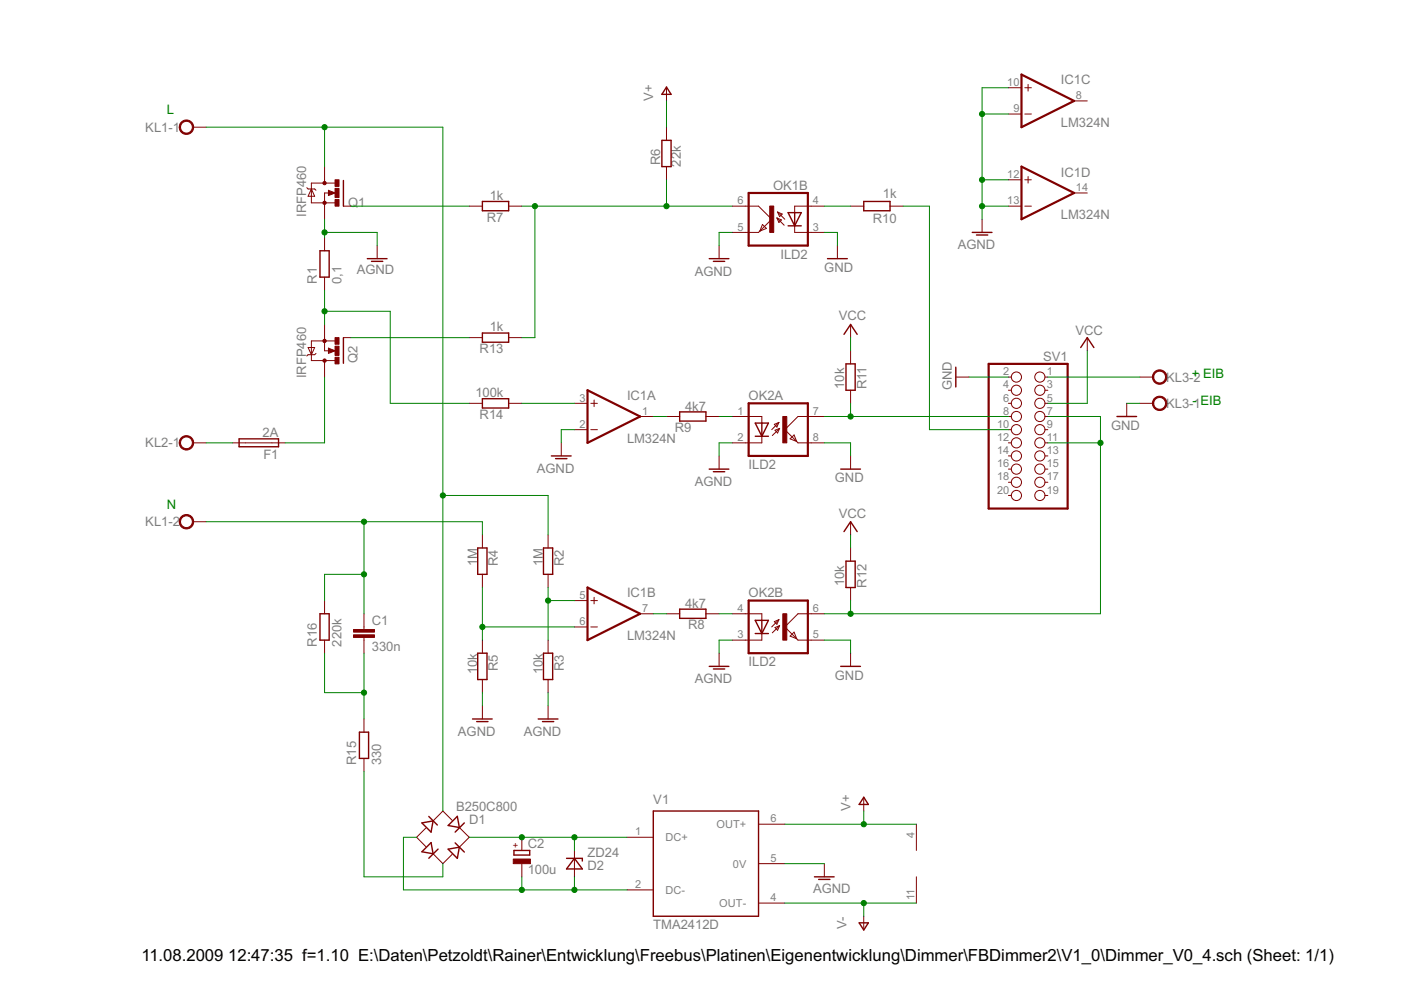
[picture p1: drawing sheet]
<svg xmlns="http://www.w3.org/2000/svg" width="297mm" height="210mm" viewBox="0 0 297 210" stroke-linecap="round" stroke-linejoin="round" font-family="sans-serif">
<g fill="#800000" stroke="#800000" stroke-width=".21">
<path d="M40.9 93.9h2.8z"/>
<path d="M40.9 27h2.8z"/>
<path d="M40.9 110.6h2.8z"/>
<path d="M241.7 85.5h2.8z"/>
<path d="M241.7 79.9h2.8z"/>
<path d="M238.9 85.5v2.8z"/>
<path d="M202.6 79.9h2.8z"/>
<path d="M221.6 79.9h.6z"/>
<path d="M213.8 79.9h.6z"/>
<path d="M221.6 82.7h.6z"/>
<path d="M213.8 82.7h.6z"/>
<path d="M221.6 85.5h.6z"/>
<path d="M213.8 85.5h.6z"/>
<path d="M221.6 88.3h.6z"/>
<path d="M213.8 88.3h.6z"/>
<path d="M221.6 91.1h.6z"/>
<path d="M213.8 91.1h.6z"/>
<path d="M221.6 93.9h.6z"/>
<path d="M213.8 93.9h.6z"/>
<path d="M221.6 96.7h.6z"/>
<path d="M213.8 96.7h.6z"/>
<path d="M221.6 99.5h.6z"/>
<path d="M213.8 99.5h.6z"/>
<path d="M221.6 102.3h.6z"/>
<path d="M213.8 102.3h.6z"/>
<path d="M221.6 105.1h.6z"/>
<path d="M213.8 105.1h.6z"/>
<path d="M230.5 71.6v2.8z"/>
<path d="M99.5 43.7h2.8z"/>
<path d="M107.8 43.7h2.8z"/>
<path d="M141.3 27v2.8z"/>
<path d="M141.3 35.3v2.8z"/>
<path d="M68.8 50.4v2.8z"/>
<path d="M68.8 58.8v2.8z"/>
<path d="M180.3 43.7h2.8z"/>
<path d="M188.7 43.7h2.8z"/>
<path d="M177.5 52.1v2.7z"/>
<path d="M68.8 35.3v2.8z"/>
<path d="M68.8 43.7v2.8z"/>
<path d="M72.8 43.7h1.6z"/>
<path d="M68.8 38.8h2.2z"/>
<path d="M68.8 40.9v2.1z"/>
<path d="M68.8 43h2.2z"/>
<path d="M68.8 38.1v.7z"/>
<path d="M66 38.8h2.8z"/>
<path d="M66 38.8v1.3z"/>
<path d="M66 40.1v2.9z"/>
<path d="M66 43h2.8z"/>
<path d="M68.8 43v.7z"/>
<path d="M66 40.1l.7 1.5z"/>
<path d="M65.3 41.6h1.4z"/>
<path d="M66 40.1l-.7 1.5z"/>
<path d="M66 40.1h.7z"/>
<path d="M65.3 40.1h.7z"/>
<path d="M65 39.8l.3 .3z"/>
<path d="M66.7 40.1l.3 .2z"/>
<path d="M69.6 41.5l1.4-.6z"/>
<path d="M69.6 40.3v1.2z"/>
<path d="M69.6 40.3l1.4 .6z"/>
<path d="M68.8 40.9h1z"/>
<path d="M49.3 93.9h2.8z"/>
<path d="M57.7 93.9h2.8z"/>
<path d="M52.1 93.9h5.6z"/>
<path d="M68.8 77.2v2.7z"/>
<path d="M68.8 68.8v2.8z"/>
<path d="M72.8 71.6h1.6z"/>
<path d="M68.8 76.5h2.2z"/>
<path d="M68.8 72.3v2.1z"/>
<path d="M68.8 72.3h2.2z"/>
<path d="M68.8 76.5v.7z"/>
<path d="M66 76.5h2.8z"/>
<path d="M66 75.2v1.3z"/>
<path d="M66 72.3v2.9z"/>
<path d="M66 72.3h2.8z"/>
<path d="M68.8 71.6v.7z"/>
<path d="M66.7 73.7l-.7 1.5z"/>
<path d="M65.3 73.7h1.4z"/>
<path d="M65.3 73.7l.7 1.5z"/>
<path d="M66 75.2h.7z"/>
<path d="M65.3 75.2h.7z"/>
<path d="M65.3 75.2l-.3 .3z"/>
<path d="M66.7 75.2l.3-.3z"/>
<path d="M69.6 73.8l1.4 .6z"/>
<path d="M69.6 73.8v1.1z"/>
<path d="M69.6 74.9l1.4-.5z"/>
<path d="M68.8 74.4h1z"/>
<path d="M172 43.7h2.8z"/>
<path d="M172 49.3h2.8z"/>
<path d="M155.2 49.3h2.8z"/>
<path d="M155.2 43.7h2.8z"/>
<path d="M164.7 46.2l1.6 1.6z"/>
<path d="M164.7 46.2l1 .4z"/>
<path d="M165.7 46.6l-.6 .6z"/>
<path d="M164.7 46.2l.4 1z"/>
<path d="M164.9 45l.9 .4z"/>
<path d="M165.8 45.4l-.5 .5z"/>
<path d="M164.9 45l.4 .9z"/>
<path d="M164.9 45l1.5 1.5z"/>
<path d="M168.5 43.7v1.4z"/>
<path d="M168.5 47.9v1.4z"/>
<path d="M168.5 43.7h3.5z"/>
<path d="M168.5 49.3h3.5z"/>
<path d="M160.8 43.7l2.8 2.8z"/>
<path d="M163.6 46.5l-2.5 2.5z"/>
<path d="M158 49.3h2.8z"/>
<path d="M158 43.7h2.8z"/>
<path d="M161.6 47.6l-.5 1.4z"/>
<path d="M160.8 49.3l.3-.3z"/>
<path d="M161.1 49l1.4-.6z"/>
<path d="M161.6 47.6l.9 .8z"/>
<path d="M152.5 52.1v2.7z"/>
<path d="M80 52.1v2.7z"/>
<path d="M174.8 183.1v2.8z"/>
<path d="M155.2 88.3h2.8z"/>
<path d="M155.2 93.9h2.8z"/>
<path d="M172 93.9h2.8z"/>
<path d="M172 88.3h2.8z"/>
<path d="M163.7 92.4l1.6-1.6z"/>
<path d="M164.3 91.2l1-.4z"/>
<path d="M164.3 91.2l.6 .6z"/>
<path d="M165.3 90.8l-.4 1z"/>
<path d="M164.2 90l.9-.4z"/>
<path d="M164.2 90l.5 .6z"/>
<path d="M165.1 89.6l-.4 1z"/>
<path d="M165.1 89.6l-1.5 1.5z"/>
<path d="M161.5 88.3v1.4z"/>
<path d="M161.5 92.5v1.4z"/>
<path d="M158 88.3h3.5z"/>
<path d="M158 93.9h3.5z"/>
<path d="M169.2 88.3l-2.8 2.8z"/>
<path d="M166.4 91.1l2.5 2.5z"/>
<path d="M169.2 93.9h2.8z"/>
<path d="M169.2 88.3h2.8z"/>
<path d="M168.4 92.2l.5 1.4z"/>
<path d="M168.9 93.6l.3 .3z"/>
<path d="M167.5 93l1.4 .6z"/>
<path d="M167.5 93l.9-.8z"/>
<path d="M155.2 130.1h2.8z"/>
<path d="M155.2 135.7h2.8z"/>
<path d="M172 135.7h2.8z"/>
<path d="M172 130.1h2.8z"/>
<path d="M163.7 134.2l1.6-1.5z"/>
<path d="M164.3 133.1l1-.4z"/>
<path d="M164.3 133.1l.6 .5z"/>
<path d="M165.3 132.7l-.4 .9z"/>
<path d="M164.2 131.8l.9-.4z"/>
<path d="M164.2 131.8l.5 .6z"/>
<path d="M165.1 131.4l-.4 1z"/>
<path d="M165.1 131.4l-1.5 1.5z"/>
<path d="M161.5 130.1v1.4z"/>
<path d="M161.5 134.3v1.4z"/>
<path d="M158 130.1h3.5z"/>
<path d="M158 135.7h3.5z"/>
<path d="M169.2 130.1l-2.8 2.8z"/>
<path d="M166.4 132.9l2.5 2.5z"/>
<path d="M169.2 135.7h2.8z"/>
<path d="M169.2 130.1h2.8z"/>
<path d="M168.4 134l.5 1.4z"/>
<path d="M168.9 135.4l.3 .3z"/>
<path d="M167.5 134.9l1.4 .5z"/>
<path d="M167.5 134.9l.9-.9z"/>
<path d="M121.8 91.1h2.8z"/>
<path d="M121.8 85.5h2.8z"/>
<path d="M135.7 88.3h2.8z"/>
<path d="M126 84.8v1.4z"/>
<path d="M125.3 85.5h1.4z"/>
<path d="M125.3 91.1h1.4z"/>
<path d="M121.8 132.9h2.8z"/>
<path d="M121.8 127.3h2.8z"/>
<path d="M135.7 130.1h2.8z"/>
<path d="M126 126.6v1.4z"/>
<path d="M125.3 127.3h1.4z"/>
<path d="M125.3 132.9h1.4z"/>
<path d="M213.8 24.2h2.8z"/>
<path d="M213.8 18.6h2.8z"/>
<path d="M227.7 21.4h2.8z"/>
<path d="M218 17.9v1.4z"/>
<path d="M217.3 18.6h1.4z"/>
<path d="M217.3 24.2h1.4z"/>
<path d="M213.8 43.7h2.8z"/>
<path d="M213.8 38.1h2.8z"/>
<path d="M227.7 40.9h2.8z"/>
<path d="M218 37.4v1.4z"/>
<path d="M217.3 38.1h1.4z"/>
<path d="M217.3 43.7h1.4z"/>
<path d="M194.3 174.8v5.5z"/>
<path d="M194.3 185.9v5.6z"/>
<path d="M119 93.9v2.8z"/>
<path d="M116.2 121.8v2.8z"/>
<path d="M116.2 113.4v2.8z"/>
<path d="M102.3 121.8v2.8z"/>
<path d="M102.3 113.4v2.8z"/>
<path d="M102.3 144.1v2.8z"/>
<path d="M102.3 135.7v2.8z"/>
<path d="M116.2 144.1v2.8z"/>
<path d="M116.2 135.7v2.8z"/>
<path d="M102.3 149.6v2.8z"/>
<path d="M116.2 149.6v2.8z"/>
<path d="M141.3 130.1h2.8z"/>
<path d="M149.7 130.1h2.8z"/>
<path d="M141.3 88.3h2.8z"/>
<path d="M149.7 88.3h2.8z"/>
<path d="M152.5 138.5v2.8z"/>
<path d="M152.5 96.7v2.8z"/>
<path d="M99.5 177.5l-2.1 2.1z"/>
<path d="M91.8 181l2.1 2.1z"/>
<path d="M88.3 177.5l2 2z"/>
<path d="M88.3 177.5l2-1.9z"/>
<path d="M93.9 172l-2.1 2.1z"/>
<path d="M93.9 172l2 1.9z"/>
<path d="M97.4 175.5l2.1 2z"/>
<path d="M93.9 183.1l2-2z"/>
<path d="M77.2 152.4v2.8z"/>
<path d="M77.2 160.8v2.8z"/>
<path d="M68.8 127.3v2.8z"/>
<path d="M68.8 135.7v2.8z"/>
<path d="M77.2 130.1v2.8z"/>
<path d="M77.2 135.7v2.8z"/>
<path d="M77.2 132.9v.6z"/>
<path d="M77.2 135.1v.6z"/>
<path d="M110.6 183.1v2.8z"/>
<path d="M110.6 177.5v2.8z"/>
<path d="M121.8 183.1v2.8z"/>
<path d="M121.8 180.3v2.8z"/>
<path d="M132.9 177.5h5.6z"/>
<path d="M132.9 188.7h5.6z"/>
<path d="M160.8 174.8h5.6z"/>
<path d="M160.8 183.1h5.6z"/>
<path d="M160.8 191.5h5.6z"/>
<path d="M180.3 110.6v2.8z"/>
<path d="M180.3 138.5v2.8z"/>
<path d="M180.3 124.6v2.7z"/>
<path d="M180.3 116.2v2.8z"/>
<path d="M180.3 68.8v2.8z"/>
<path d="M180.3 96.7v2.8z"/>
<path d="M180.3 82.7v2.8z"/>
<path d="M180.3 74.4v2.8z"/>
<path d="M183.1 169.2v2.8z"/>
<path d="M183.1 194.3v2.8z"/>
<path d="M141.3 18.6v2.8z"/>
<path d="M208.2 46.5v2.8z"/>
<path d="M99.5 71.6h2.8z"/>
<path d="M107.8 71.6h2.8z"/>
<path d="M99.5 85.5h2.8z"/>
<path d="M107.8 85.5h2.8z"/>
<path d="M38.4 92.9a1.54 1.54 0 0 1 2.4 .2 1.54 1.54 0 0 1-.8 2.3 1.54 1.54 0 0 1-2-1.5h.3a1.26 1.26 0 0 1 1.7-1.2 1.26 1.26 0 0 1 .3 2.1 1.26 1.26 0 0 1-2-.6v-.3h-.3z" fill-rule="evenodd"/>
<path d="M38.4 26a1.54 1.54 0 0 1 2.4 .1 1.54 1.54 0 0 1-.8 2.3 1.54 1.54 0 0 1-2-1.4h.3a1.25 1.25 0 0 1 1.7-1.2 1.25 1.25 0 0 1 .3 2.1 1.25 1.25 0 0 1-2-.6v-.3h-.3z" fill-rule="evenodd"/>
<path d="M38.4 109.6a1.54 1.54 0 0 1 2.4 .2 1.54 1.54 0 0 1-.8 2.3 1.54 1.54 0 0 1-2-1.5h.3a1.25 1.25 0 0 1 1.7-1.2 1.25 1.25 0 0 1 .3 2.1 1.25 1.25 0 0 1-2-.6v-.3h-.3z" fill-rule="evenodd"/>
<path d="M244.7 84.5a1.54 1.54 0 0 1 2.5 .2 1.54 1.54 0 0 1-.9 2.3 1.54 1.54 0 0 1-2-1.5h.3a1.26 1.26 0 0 1 1.8-1.1 1.26 1.26 0 0 1 .3 2.1 1.26 1.26 0 0 1-2.1-.7v-.3h-.3z" fill-rule="evenodd"/>
<path d="M244.7 78.9a1.54 1.54 0 0 1 2.5 .2 1.54 1.54 0 0 1-.9 2.3 1.54 1.54 0 0 1-2-1.5h.3a1.25 1.25 0 0 1 1.8-1.1 1.25 1.25 0 0 1 .3 2.1 1.25 1.25 0 0 1-2.1-.7v-.3h-.3z" fill-rule="evenodd"/>
<circle cx="68.8" cy="43" r=".35"/>
<circle cx="68.8" cy="38.8" r=".36"/>
<circle cx="68.8" cy="72.3" r=".36"/>
<circle cx="68.8" cy="76.5" r=".36"/>
</g>
<g fill="#800000" stroke="#800000" stroke-width=".3">
<path d="M236.8 88.3h4.2z"/>
<path d="M202.6 77.9v4.1z"/>
<path d="M230.5 71.6l-1.4 2.1z"/>
<path d="M230.5 71.6l1.4 2.1z"/>
<path d="M102.3 42.7h5.5z"/>
<path d="M102.3 44.7h5.5z"/>
<path d="M102.3 42.7v2z"/>
<path d="M107.8 42.7v2z"/>
<path d="M142.3 29.8v5.5z"/>
<path d="M140.3 29.8v5.5z"/>
<path d="M140.3 29.8h2z"/>
<path d="M140.3 35.3h2z"/>
<path d="M69.8 53.2v5.6z"/>
<path d="M67.8 53.2v5.6z"/>
<path d="M67.8 53.2h2z"/>
<path d="M67.8 58.8h2z"/>
<path d="M183.1 42.7h5.6z"/>
<path d="M183.1 44.7h5.6z"/>
<path d="M183.1 42.7v2z"/>
<path d="M188.7 42.7v2z"/>
<path d="M175.5 54.8h4.1z"/>
<path d="M72.8 38.3v5.4z"/>
<path d="M50.7 93h8.4z"/>
<path d="M50.7 94.7h8.4z"/>
<path d="M50.7 93v1.7z"/>
<path d="M59.1 93v1.7z"/>
<path d="M72.8 71.6v5.4z"/>
<path d="M167.1 45.1l1.4 2.8z"/>
<path d="M169.9 45.1l-1.4 2.8z"/>
<path d="M167.1 47.9h1.4z"/>
<path d="M168.5 47.9h1.4z"/>
<path d="M167.1 45.1h1.4z"/>
<path d="M168.5 45.1v2.8z"/>
<path d="M168.5 45.1h1.4z"/>
<path d="M150.4 54.8h4.1z"/>
<path d="M151.3 55.4h2.3z"/>
<path d="M77.9 54.8h4.2z"/>
<path d="M78.8 55.4h2.4z"/>
<path d="M172.7 185.9h4.1z"/>
<path d="M173.6 186.5h2.4z"/>
<path d="M162.9 89.7l-1.4 2.8z"/>
<path d="M160.1 89.7l1.4 2.8z"/>
<path d="M161.5 92.5h1.4z"/>
<path d="M160.1 92.5h1.4z"/>
<path d="M161.5 89.7h1.4z"/>
<path d="M161.5 89.7v2.8z"/>
<path d="M160.1 89.7h1.4z"/>
<path d="M162.9 131.5l-1.4 2.8z"/>
<path d="M160.1 131.5l1.4 2.8z"/>
<path d="M161.5 134.3h1.4z"/>
<path d="M160.1 134.3h1.4z"/>
<path d="M161.5 131.5h1.4z"/>
<path d="M161.5 131.5v2.8z"/>
<path d="M160.1 131.5h1.4z"/>
<path d="M116.9 96.7h4.2z"/>
<path d="M117.8 97.2h2.4z"/>
<path d="M115.2 116.2v5.6z"/>
<path d="M117.2 116.2v5.6z"/>
<path d="M115.2 121.8h2z"/>
<path d="M115.2 116.2h2z"/>
<path d="M101.3 116.2v5.6z"/>
<path d="M103.3 116.2v5.6z"/>
<path d="M101.3 121.8h2z"/>
<path d="M101.3 116.2h2z"/>
<path d="M101.3 138.5v5.6z"/>
<path d="M103.3 138.5v5.6z"/>
<path d="M101.3 144.1h2z"/>
<path d="M101.3 138.5h2z"/>
<path d="M115.2 138.5v5.6z"/>
<path d="M117.2 138.5v5.6z"/>
<path d="M115.2 144.1h2z"/>
<path d="M115.2 138.5h2z"/>
<path d="M100.2 152.4h4.2z"/>
<path d="M101.1 153h2.4z"/>
<path d="M114.1 152.4h4.2z"/>
<path d="M115 153h2.4z"/>
<path d="M144.1 129.2h5.6z"/>
<path d="M144.1 131.1h5.6z"/>
<path d="M144.1 129.2v1.9z"/>
<path d="M149.7 129.2v1.9z"/>
<path d="M144.1 87.3h5.6z"/>
<path d="M144.1 89.3h5.6z"/>
<path d="M144.1 87.3v2z"/>
<path d="M149.7 87.3v2z"/>
<path d="M150.4 141.3h4.1z"/>
<path d="M151.3 141.8h2.3z"/>
<path d="M150.4 99.5h4.1z"/>
<path d="M151.3 100h2.3z"/>
<path d="M89.5 180.6l2.3 .4z"/>
<path d="M91.4 178.6l.4 2.4z"/>
<path d="M90.9 182l2-2z"/>
<path d="M89.5 174.5l2.3-.4z"/>
<path d="M91.8 174.1l-.4 2.3z"/>
<path d="M90.9 173.1l1.8 1.8z"/>
<path d="M97 173.1l.4 2.4z"/>
<path d="M95 175l2.4 .5z"/>
<path d="M96.5 176.4l1.9-1.9z"/>
<path d="M97.4 179.6l-.4 2.4z"/>
<path d="M95 180l2.4-.4z"/>
<path d="M96.5 178.7l1.9 2z"/>
<path d="M89.5 180.6l1.9-2z"/>
<path d="M89.5 174.5l1.9 1.9z"/>
<path d="M95 175l2-1.9z"/>
<path d="M95 180l2 2z"/>
<path d="M78.1 155.2v5.6z"/>
<path d="M76.2 155.2v5.6z"/>
<path d="M76.2 155.2h1.9z"/>
<path d="M76.2 160.8h1.9z"/>
<path d="M69.8 130.1v5.6z"/>
<path d="M67.8 130.1v5.6z"/>
<path d="M67.8 130.1h2z"/>
<path d="M67.8 135.7h2z"/>
<path d="M109 181.3h3.3z"/>
<path d="M112.3 180.3v1z"/>
<path d="M109 180.3v1z"/>
<path d="M109 180.3h3.3z"/>
<path d="M123.5 182v.6z"/>
<path d="M121.8 182l-1.7 2.2z"/>
<path d="M120.1 184.2h3.4z"/>
<path d="M121.8 182l1.7 2.2z"/>
<path d="M120.1 182h3.4z"/>
<path d="M138.5 172h22.3z"/>
<path d="M160.8 172v22.3z"/>
<path d="M138.5 194.3h22.3z"/>
<path d="M138.5 172v22.3z"/>
<path d="M180.3 110.6l-1.4 2.1z"/>
<path d="M180.3 110.6l1.4 2.1z"/>
<path d="M178.2 141.3h4.2z"/>
<path d="M181.3 119v5.6z"/>
<path d="M179.4 119v5.6z"/>
<path d="M179.4 124.6h1.9z"/>
<path d="M179.4 119h1.9z"/>
<path d="M180.3 68.8l-1.4 2.1z"/>
<path d="M180.3 68.8l1.4 2.1z"/>
<path d="M178.2 99.5h4.2z"/>
<path d="M181.3 77.2v5.5z"/>
<path d="M179.4 77.2v5.5z"/>
<path d="M179.4 82.7h1.9z"/>
<path d="M179.4 77.2h1.9z"/>
<path d="M183.1 169l1 1.6z"/>
<path d="M183.1 169l-.9 1.6z"/>
<path d="M182.2 170.6h1.9z"/>
<path d="M182.2 195.7l.9 1.5z"/>
<path d="M184.1 195.7l-1 1.5z"/>
<path d="M182.2 195.7h1.9z"/>
<path d="M141.3 18.5l1 1.5z"/>
<path d="M141.3 18.5l-1 1.5z"/>
<path d="M140.3 20h2z"/>
<path d="M206.1 49.3h4.2z"/>
<path d="M207 49.8h2.4z"/>
<path d="M102.3 70.6h5.5z"/>
<path d="M102.3 72.6h5.5z"/>
<path d="M102.3 70.6v2z"/>
<path d="M107.8 70.6v2z"/>
<path d="M102.3 84.5h5.5z"/>
<path d="M102.3 86.5h5.5z"/>
<path d="M102.3 84.5v2z"/>
<path d="M107.8 84.5v2z"/>
</g>
<g fill="none" stroke="#800000" stroke-width=".21">
<circle cx="215.5" cy="79.9" r="1.08"/>
<circle cx="220.5" cy="79.9" r="1.08"/>
<circle cx="215.5" cy="91.1" r="1.08"/>
<circle cx="215.5" cy="93.9" r="1.08"/>
<circle cx="215.5" cy="99.5" r="1.08"/>
<circle cx="215.5" cy="96.7" r="1.08"/>
<circle cx="215.5" cy="88.3" r="1.08"/>
<circle cx="215.5" cy="85.5" r="1.08"/>
<circle cx="215.5" cy="82.7" r="1.08"/>
<circle cx="220.5" cy="91.1" r="1.08"/>
<circle cx="220.5" cy="93.9" r="1.08"/>
<circle cx="220.5" cy="99.5" r="1.08"/>
<circle cx="220.5" cy="88.3" r="1.08"/>
<circle cx="220.5" cy="96.7" r="1.08"/>
<circle cx="220.5" cy="82.7" r="1.08"/>
<circle cx="220.5" cy="85.5" r="1.08"/>
<circle cx="215.5" cy="102.3" r="1.08"/>
<circle cx="215.5" cy="105.1" r="1.08"/>
<circle cx="220.5" cy="102.3" r="1.08"/>
<circle cx="220.5" cy="105.1" r="1.08"/>
</g>
<g fill="#800000" stroke="#800000" stroke-width=".47">
<path d="M209.6 107.8h16.8z"/>
<path d="M209.6 77.2v30.6z"/>
<path d="M209.6 77.2h16.8z"/>
<path d="M226.4 77.2v30.6z"/>
<path d="M158.7 40.9h12.6z"/>
<path d="M158.7 52.1h12.6z"/>
<path d="M171.3 40.9v11.2z"/>
<path d="M158.7 40.9v11.2z"/>
<path d="M158.7 85.5h12.6z"/>
<path d="M158.7 96.7h12.6z"/>
<path d="M158.7 85.5v11.2z"/>
<path d="M171.3 85.5v11.2z"/>
<path d="M158.7 127.3h12.6z"/>
<path d="M158.7 138.5h12.6z"/>
<path d="M158.7 127.3v11.2z"/>
<path d="M171.3 127.3v11.2z"/>
<path d="M124.6 82.7v11.2z"/>
<path d="M124.6 93.9l11.1-5.6z"/>
<path d="M124.6 82.7l11.1 5.6z"/>
<path d="M124.6 124.6v11.1z"/>
<path d="M124.6 135.7l11.1-5.6z"/>
<path d="M124.6 124.6l11.1 5.5z"/>
<path d="M216.6 15.8v11.2z"/>
<path d="M216.6 27l11.1-5.6z"/>
<path d="M216.6 15.8l11.1 5.6z"/>
<path d="M216.6 35.3v11.2z"/>
<path d="M216.6 46.5l11.1-5.6z"/>
<path d="M216.6 35.3l11.1 5.6z"/>
</g>
<g fill="#800000" stroke="#800000" stroke-width=".21">
<path d="M71 42.3h.9v1.4h-.9z"/>
<path d="M71 38.1h.9v1.4h-.9z"/>
<path d="M71 39.9h.9v2h-.9z"/>
<path d="M71 71.6h.9v1.4h-.9z"/>
<path d="M71 75.8h.9v1.4h-.9z"/>
<path d="M71 73.4h.9v2h-.9z"/>
<path d="M163.2 43.7h.8v5.6h-.8z"/>
<path d="M166 88.3h.8v5.6h-.8z"/>
<path d="M166 130.1h.8v5.6h-.8z"/>
<path d="M75 134.6h4.4v.5h-4.4z"/>
<path d="M75 133.5h4.4v.5h-4.4z"/>
<path d="M108.8 182.1h3.7v1h-3.7z"/>
</g>
<g fill="#800000" stroke="#800000" stroke-width=".34">
<path d="M69.8 40.6l1 .3z"/>
<path d="M69.8 41.2l1-.3z"/>
<path d="M69.8 40.9v.3z"/>
<path d="M69.8 40.9h.3z"/>
<path d="M69.8 74.7l1-.3z"/>
<path d="M69.8 74.1l1 .3z"/>
<path d="M69.8 74.1v.3z"/>
<path d="M69.8 74.4h.3z"/>
</g>
<g fill="#008000" stroke="#008000" stroke-width=".21">
<path d="M238.9 85.5h2.8z"/>
<path d="M205.4 79.9h8.4z"/>
<path d="M174.8 49.3h2.7z"/>
<path d="M177.5 49.3v2.8z"/>
<path d="M174.8 135.7h5.5z"/>
<path d="M180.3 135.7v2.8z"/>
<path d="M180.3 93.9v2.8z"/>
<path d="M174.8 93.9h5.5z"/>
<path d="M222.2 79.9h19.5z"/>
<path d="M230.5 74.4v11.1z"/>
<path d="M222.2 85.5h8.3z"/>
<path d="M180.3 113.4v2.8z"/>
<path d="M180.3 71.6v2.8z"/>
<path d="M43.7 93.9h5.6z"/>
<path d="M110.6 43.7h2.8z"/>
<path d="M113.4 43.7h27.9z"/>
<path d="M141.3 38.1v5.6z"/>
<path d="M141.3 43.7h13.9z"/>
<path d="M110.6 71.6h2.8z"/>
<path d="M113.4 43.7v27.9z"/>
<path d="M68.8 79.9v14z"/>
<path d="M60.5 93.9h8.3z"/>
<path d="M68.8 61.6v4.4z"/>
<path d="M68.8 66v2.8z"/>
<path d="M68.8 66h13.9z"/>
<path d="M82.7 66v19.5z"/>
<path d="M82.7 85.5h16.8z"/>
<path d="M116.2 105.1v8.3z"/>
<path d="M93.9 105.1h22.3z"/>
<path d="M93.9 27v78.1z"/>
<path d="M68.8 27h25.1z"/>
<path d="M43.7 27h25.1z"/>
<path d="M93.9 105.1v66.9z"/>
<path d="M68.8 27v8.3z"/>
<path d="M74.4 71.6h25.1z"/>
<path d="M174.8 43.7h5.5z"/>
<path d="M152.5 49.3h2.7z"/>
<path d="M152.5 49.3v2.8z"/>
<path d="M119 91.1h2.8z"/>
<path d="M119 91.1v2.8z"/>
<path d="M102.3 146.9v2.7z"/>
<path d="M116.2 146.9v2.7z"/>
<path d="M152.5 135.7h2.7z"/>
<path d="M152.5 135.7v2.8z"/>
<path d="M152.5 93.9h2.7z"/>
<path d="M152.5 93.9v2.8z"/>
<path d="M166.4 183.1h8.4z"/>
<path d="M68.8 49.3v1.1z"/>
<path d="M68.8 46.5v2.8z"/>
<path d="M80 49.3v2.8z"/>
<path d="M68.8 49.3h11.2z"/>
<path d="M208.2 18.6h5.6z"/>
<path d="M208.2 18.6v5.6z"/>
<path d="M208.2 24.2v13.9z"/>
<path d="M208.2 38.1v5.6z"/>
<path d="M208.2 43.7v2.8z"/>
<path d="M208.2 24.2h5.6z"/>
<path d="M208.2 38.1h5.6z"/>
<path d="M208.2 43.7h5.6z"/>
<path d="M102.3 110.6v2.8z"/>
<path d="M77.2 110.6h25.1z"/>
<path d="M77.2 121.8v8.3z"/>
<path d="M68.8 121.8v5.5z"/>
<path d="M68.8 121.8h8.4z"/>
<path d="M77.2 110.6v11.2z"/>
<path d="M43.7 110.6h33.5z"/>
<path d="M116.2 124.6v2.7z"/>
<path d="M116.2 127.3v8.4z"/>
<path d="M116.2 127.3h5.6z"/>
<path d="M102.3 124.6v8.3z"/>
<path d="M102.3 132.9v2.8z"/>
<path d="M102.3 132.9h19.5z"/>
<path d="M152.5 130.1h2.7z"/>
<path d="M138.5 130.1h2.8z"/>
<path d="M138.5 88.3h2.8z"/>
<path d="M152.5 88.3h2.7z"/>
<path d="M77.2 138.5v8.4z"/>
<path d="M77.2 146.9v5.5z"/>
<path d="M68.8 138.5v8.4z"/>
<path d="M68.8 146.9h8.4z"/>
<path d="M77.2 163.6v22.3z"/>
<path d="M93.9 183.1v2.8z"/>
<path d="M77.2 185.9h16.7z"/>
<path d="M85.5 177.5h2.8z"/>
<path d="M121.8 185.9v2.8z"/>
<path d="M85.5 177.5v11.2z"/>
<path d="M110.6 185.9v2.8z"/>
<path d="M121.8 188.7h11.1z"/>
<path d="M110.6 188.7h11.2z"/>
<path d="M85.5 188.7h25.1z"/>
<path d="M99.5 177.5h11.1z"/>
<path d="M110.6 177.5h11.2z"/>
<path d="M121.8 177.5v2.8z"/>
<path d="M121.8 177.5h11.1z"/>
<path d="M174.8 130.1h5.5z"/>
<path d="M180.3 127.3v2.8z"/>
<path d="M180.3 130.1h53z"/>
<path d="M233.3 93.9v36.2z"/>
<path d="M222.2 93.9h11.1z"/>
<path d="M233.3 88.3v5.6z"/>
<path d="M222.2 88.3h11.1z"/>
<path d="M180.3 85.5v2.8z"/>
<path d="M180.3 88.3h33.5z"/>
<path d="M174.8 88.3h5.5z"/>
<path d="M197.1 91.1h16.7z"/>
<path d="M197.1 43.7v47.4z"/>
<path d="M191.5 43.7h5.6z"/>
<path d="M183.1 174.8h11.2z"/>
<path d="M166.4 174.8h16.7z"/>
<path d="M183.1 172v2.8z"/>
<path d="M141.3 21.4v5.6z"/>
<path d="M166.4 191.5h16.7z"/>
<path d="M183.1 191.5h11.2z"/>
<path d="M183.1 191.5v2.8z"/>
<path d="M74.4 43.7h25.1z"/>
<path d="M110.6 85.5h11.2z"/>
<circle cx="141.3" cy="43.7" r=".55"/>
<circle cx="113.4" cy="43.7" r=".55"/>
<circle cx="68.8" cy="66" r=".55"/>
<circle cx="93.9" cy="105.1" r=".55"/>
<circle cx="68.8" cy="27" r=".55"/>
<circle cx="68.8" cy="49.3" r=".55"/>
<circle cx="208.2" cy="24.2" r=".55"/>
<circle cx="208.2" cy="38.1" r=".55"/>
<circle cx="208.2" cy="43.7" r=".55"/>
<circle cx="77.2" cy="110.6" r=".55"/>
<circle cx="77.2" cy="121.8" r=".55"/>
<circle cx="116.2" cy="127.3" r=".55"/>
<circle cx="102.3" cy="132.9" r=".55"/>
<circle cx="77.2" cy="146.9" r=".55"/>
<circle cx="121.8" cy="188.7" r=".55"/>
<circle cx="110.6" cy="188.7" r=".55"/>
<circle cx="110.6" cy="177.5" r=".55"/>
<circle cx="121.8" cy="177.5" r=".55"/>
<circle cx="233.3" cy="93.9" r=".55"/>
<circle cx="180.3" cy="130.1" r=".55"/>
<circle cx="180.3" cy="88.3" r=".55"/>
<circle cx="183.1" cy="174.8" r=".55"/>
<circle cx="183.1" cy="191.5" r=".55"/>
</g>
<g font-size="4">
<text x="30" y="203.8">11.08.2009</text>
<text x="48.4" y="203.8">12:47:35 f=1.10 E:\Daten\Petzoldt\Rainer\Entwicklung\Freebus\Platinen\Eigenentwicklung\Dimmer\FBDimmer2\V1_0\Dimmer_V0_4.sch (Sheet: 1/1)</text>
</g>
<g font-size="3.1" fill="#808080">
<text x="225" y="17.9">IC1C</text>
<text x="138.5" y="21.4" transform="rotate(-90 138.5 21.4)">V+</text>
<text x="30.8" y="27.9">KL1-1</text>
<text x="225" y="27">LM324N</text>
<text x="139.9" y="35.1" transform="rotate(-90 139.9 35.1)">R6</text>
<text x="144.4" y="35.3" transform="rotate(-90 144.4 35.3)">22k</text>
<text x="163.9" y="40.2">OK1B</text>
<text x="225" y="37.4">IC1D</text>
<text x="64.9" y="45.9" transform="rotate(-90 64.9 45.9)">IRFP460</text>
<text x="73.8" y="44">Q1</text>
<text x="103.2" y="47">R7</text>
<text x="103.8" y="42.3">1k</text>
<text x="185.1" y="47.3">R10</text>
<text x="187.2" y="42">1k</text>
<text x="225" y="46.5">LM324N</text>
<text x="203.1" y="52.9">AGND</text>
<text x="75.6" y="58.2">AGND</text>
<text x="147.3" y="58.5">AGND</text>
<text x="165.5" y="54.9">ILD2</text>
<text x="174.8" y="57.6">GND</text>
<text x="67.2" y="60.1" transform="rotate(-90 67.2 60.1)">R1</text>
<text x="72.4" y="60.1" transform="rotate(-90 72.4 60.1)">0,1</text>
<text x="103.8" y="70.2">1k</text>
<text x="177.8" y="68">VCC</text>
<text x="228" y="71">VCC</text>
<text x="75.8" y="76.9" transform="rotate(-90 75.8 76.9)">Q2</text>
<text x="101.7" y="74.9">R13</text>
<text x="221.1" y="76.5">SV1</text>
<text x="64.9" y="80.2" transform="rotate(-90 64.9 80.2)">IRFP460</text>
<text x="178.9" y="82.4" transform="rotate(-90 178.9 82.4)">10k</text>
<text x="183.7" y="82.5" transform="rotate(-90 183.7 82.5)">R11</text>
<text x="201.8" y="82.7" transform="rotate(-90 201.8 82.7)">GND</text>
<text x="247.3" y="80.9">KL3-+2EIB</text>
<text x="100.8" y="84.1">100k</text>
<text x="101.7" y="88.8">R14</text>
<text x="132.9" y="84.8">IC1A</text>
<text x="145.2" y="87.2">4k7</text>
<text x="158.7" y="84.8">OK2A</text>
<text x="247.3" y="86.5">KL3--1EIB</text>
<text x="30.8" y="94.9">KL2-1</text>
<text x="55.7" y="92.6">2A</text>
<text x="132.9" y="93.9">LM324N</text>
<text x="143.1" y="91.6">R9</text>
<text x="235.6" y="91.1">GND</text>
<text x="55.9" y="97.4">F1</text>
<text x="113.8" y="100.3">AGND</text>
<text x="158.7" y="99.5">ILD2</text>
<text x="147.3" y="103.1">AGND</text>
<text x="177" y="102.3">GND</text>
<text x="30.8" y="111.6">KL1-2</text>
<text x="177.8" y="109.8">VCC</text>
<text x="105.6" y="120" transform="rotate(-90 105.6 120)">R4</text>
<text x="119.5" y="120" transform="rotate(-90 119.5 120)">R2</text>
<text x="101.1" y="120" transform="rotate(-90 101.1 120)">1M</text>
<text x="115.1" y="120" transform="rotate(-90 115.1 120)">1M</text>
<text x="178.9" y="124.2" transform="rotate(-90 178.9 124.2)">10k</text>
<text x="183.7" y="124.6" transform="rotate(-90 183.7 124.6)">R12</text>
<text x="132.9" y="126.6">IC1B</text>
<text x="145.2" y="129">4k7</text>
<text x="158.7" y="126.6">OK2B</text>
<text x="67.2" y="137.1" transform="rotate(-90 67.2 137.1)">R16</text>
<text x="72.4" y="137.1" transform="rotate(-90 72.4 137.1)">220k</text>
<text x="78.8" y="132.5">C1</text>
<text x="132.9" y="135.7">LM324N</text>
<text x="145.9" y="133.4">R8</text>
<text x="78.8" y="138.1">330n</text>
<text x="101.1" y="142.9" transform="rotate(-90 101.1 142.9)">10k</text>
<text x="105.6" y="142.3" transform="rotate(-90 105.6 142.3)">R5</text>
<text x="115.1" y="142.9" transform="rotate(-90 115.1 142.9)">10k</text>
<text x="119.5" y="142.3" transform="rotate(-90 119.5 142.3)">R3</text>
<text x="158.7" y="141.3">ILD2</text>
<text x="147.3" y="144.9">AGND</text>
<text x="177" y="144.1">GND</text>
<text x="97.1" y="156.1">AGND</text>
<text x="111" y="156.1">AGND</text>
<text x="75.5" y="162.2" transform="rotate(-90 75.5 162.2)">R15</text>
<text x="80.8" y="162.2" transform="rotate(-90 80.8 162.2)">330</text>
<text x="96.7" y="172">B250C800</text>
<text x="138.5" y="170.6">V1</text>
<text x="180.3" y="172" transform="rotate(-90 180.3 172)">V+</text>
<text x="99.5" y="174.7">D1</text>
<text x="111.9" y="179.8">C2</text>
<text x="111.9" y="185.4">100u</text>
<text x="124.6" y="181.7">ZD24</text>
<text x="124.6" y="184.5">D2</text>
<text x="172.4" y="189.2">AGND</text>
<text x="138.5" y="197.1">TMA2412D</text>
<text x="179.5" y="197" transform="rotate(-90 179.5 197)">V-</text>
</g>
<g font-size="3.1" fill="#008000">
<text x="35.3" y="24.2">L</text>
<text x="35.3" y="107.8">N</text>
</g>
<g font-size="2.6" fill="#808080">
<text x="213.6" y="18.2">10</text>
<text x="214.9" y="23.8">9</text>
<text x="228.1" y="21">8</text>
<text x="213.6" y="37.7">12</text>
<text x="228.1" y="40.5">14</text>
<text x="156.3" y="43.3">6</text>
<text x="172.4" y="43.3">4</text>
<text x="213.6" y="43.3">13</text>
<text x="156.3" y="48.9">5</text>
<text x="172.4" y="48.9">3</text>
<text x="212.7" y="79.6">2</text>
<text x="212.7" y="82.3">4</text>
<text x="221.9" y="79.6">1</text>
<text x="221.9" y="82.3">3</text>
<text x="122.9" y="85.1">3</text>
<text x="136.1" y="87.9">1</text>
<text x="156.3" y="87.9">1</text>
<text x="172.4" y="87.9">7</text>
<text x="212.7" y="85.1">6</text>
<text x="212.7" y="87.9">8</text>
<text x="221.9" y="85.1">5</text>
<text x="221.9" y="87.9">7</text>
<text x="122.9" y="90.7">2</text>
<text x="156.3" y="93.5">2</text>
<text x="172.4" y="93.5">8</text>
<text x="211.4" y="90.7">10</text>
<text x="211.4" y="93.5">12</text>
<text x="221.9" y="90.7">9</text>
<text x="221.9" y="93.5">11</text>
<text x="211.4" y="96.3">14</text>
<text x="211.4" y="99.1">16</text>
<text x="211.4" y="101.9">18</text>
<text x="221.9" y="96.3">13</text>
<text x="221.9" y="99.1">15</text>
<text x="221.9" y="101.9">17</text>
<text x="211.4" y="104.6">20</text>
<text x="221.9" y="104.6">19</text>
<text x="122.9" y="127">5</text>
<text x="136.1" y="129.7">7</text>
<text x="156.3" y="129.7">4</text>
<text x="172.4" y="129.7">6</text>
<text x="122.9" y="132.5">6</text>
<text x="156.3" y="135.3">3</text>
<text x="172.4" y="135.3">5</text>
<text x="134.6" y="177.1">1</text>
<text x="141.1" y="178.4">DC+</text>
<text x="151.9" y="175.6">OUT+</text>
<text x="163.4" y="174.4">6</text>
<text x="193.9" y="177.8" transform="rotate(-90 193.9 177.8)">4</text>
<text x="155.4" y="183.9">0V</text>
<text x="163.4" y="182.7">5</text>
<text x="134.6" y="188.3">2</text>
<text x="141.1" y="189.5">DC-</text>
<text x="163.4" y="191.1">4</text>
<text x="193.9" y="190.9" transform="rotate(-90 193.9 190.9)">11</text>
<text x="152.5" y="192.3">OUT-</text>
</g>
<text font-size="2.2" fill="#800000" x="110" y="179.9" transform="rotate(-90 110 179.9)">+</text>
</svg>
